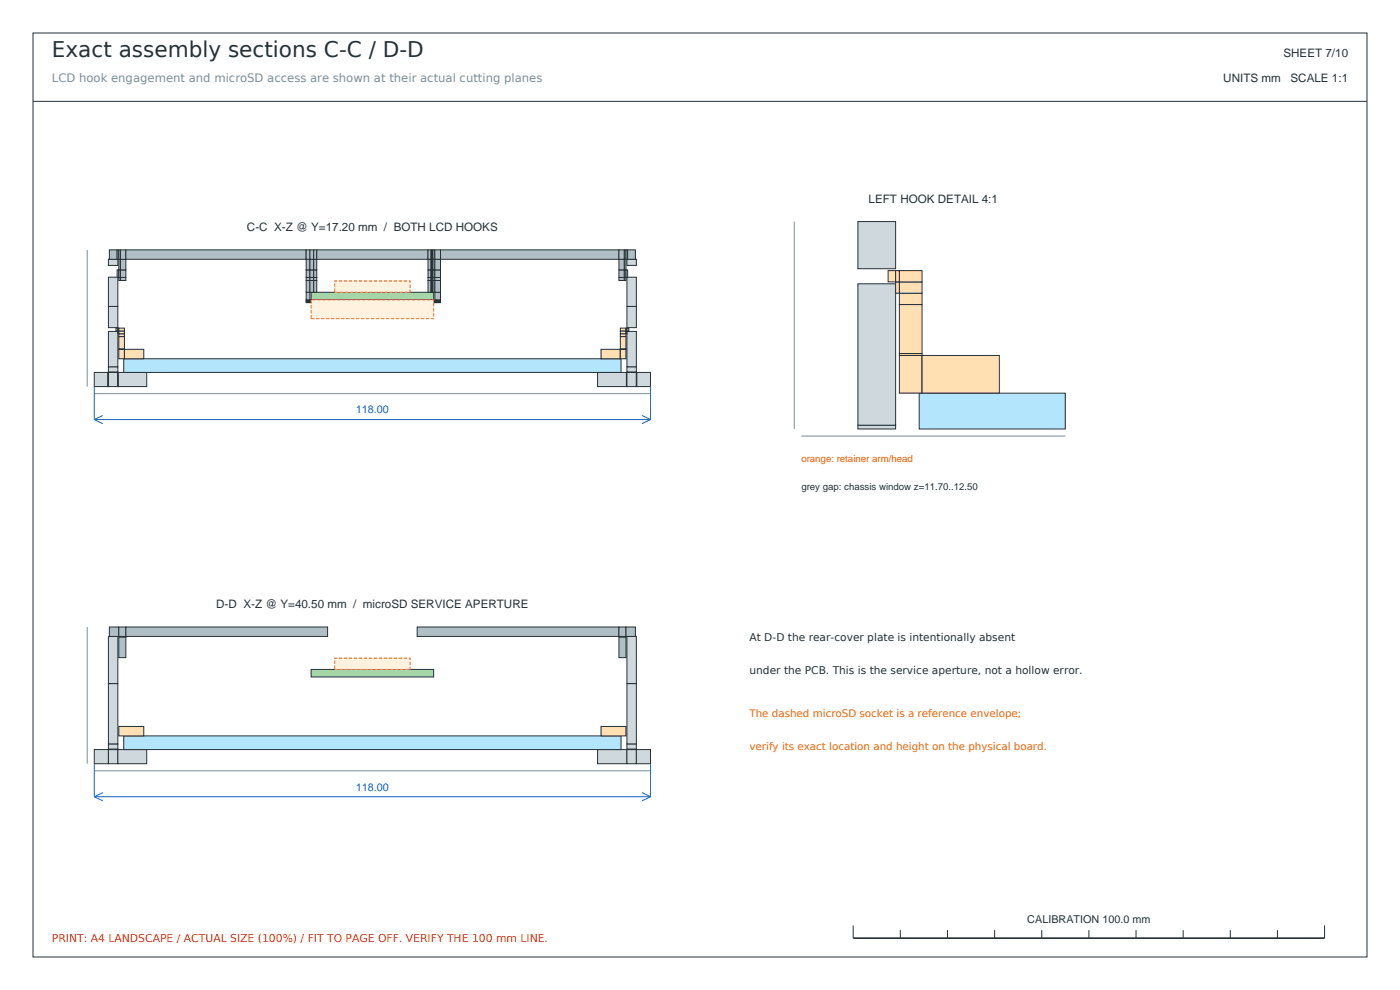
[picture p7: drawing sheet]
<svg xmlns="http://www.w3.org/2000/svg" width="297mm" height="210mm" viewBox="0 0 297 210" stroke-linecap="round" stroke-linejoin="round" font-family="sans-serif">
<g fill="none" stroke="#263238" stroke-width=".21">
<path d="M7 7h283v196h-283zM7 21.5h283M181 196.3v2.7M191 197.3v1.7M201 197.3v1.7M211 197.3v1.7M221 197.3v1.7M231 197.3v1.7M241 197.3v1.7M251 197.3v1.7M261 197.3v1.7M271 197.3v1.7"/>
<path d="M281 196.3v2.7"/>
</g>
<path d="M181 199h100" fill="none" stroke="#263238" stroke-width=".35"/>
<g fill="#cfd8dc" stroke="#263238" stroke-width=".21">
<path d="M20 79h2.9v3h-2.9z" fill-rule="evenodd"/>
<path d="M22.9 79l.1 3z" fill-rule="evenodd"/>
<path d="M23 79h2v3h-2z" fill-rule="evenodd"/>
<path d="M23 78.9l2 .1z" fill-rule="evenodd"/>
<path d="M23 77.8h2v1.1h-2z" fill-rule="evenodd"/>
<path d="M23 70.3h2v7.5h-2z" fill-rule="evenodd"/>
<path d="M23 65h2v4.5h-2z" fill-rule="evenodd"/>
<path d="M23 58.8h2v6.2h-2z" fill-rule="evenodd"/>
<path d="M23 55h2v1.3h-2z" fill-rule="evenodd"/>
<path d="M25 79l.1 3z" fill-rule="evenodd"/>
<path d="M25.1 79h6v3h-6z" fill-rule="evenodd"/>
<path d="M126.8 79h6.1v3h-6.1z" fill-rule="evenodd"/>
<path d="M132.9 79l.1 3z" fill-rule="evenodd"/>
<path d="M133 79h2v3h-2z" fill-rule="evenodd"/>
<path d="M133 78.9l2 .1z" fill-rule="evenodd"/>
<path d="M133 77.8h2v1.1h-2z" fill-rule="evenodd"/>
<path d="M133 70.3h2v7.5h-2z" fill-rule="evenodd"/>
<path d="M133 65h2v4.5h-2z" fill-rule="evenodd"/>
<path d="M133 58.8h2v6.2h-2z" fill-rule="evenodd"/>
<path d="M133 55h2v1.3h-2z" fill-rule="evenodd"/>
<path d="M135 79l.1 3z" fill-rule="evenodd"/>
<path d="M135.1 79h2.9v3h-2.9z" fill-rule="evenodd"/>
</g>
<path d="M26.2 76.1h105.6v2.9h-105.6z" fill-rule="evenodd" fill="#b3e5fc" stroke="#263238" stroke-width=".21"/>
<g fill="#ffe0b2" stroke="#263238" stroke-width=".21">
<path d="M24.6 69.6h.4v.6h-.4z" fill-rule="evenodd"/>
<path d="M25 70.2h.2v.6h-.2z" fill-rule="evenodd"/>
<path d="M25 69.6h.2v.6h-.2z" fill-rule="evenodd"/>
<path d="M25.2 74.1h1.2v2h-1.2z" fill-rule="evenodd"/>
<path d="M25.2 74l1.2 .1z" fill-rule="evenodd"/>
<path d="M25.2 71.4h1.2v2.6h-1.2z" fill-rule="evenodd"/>
<path d="M25.2 70.8h1.2v.6h-1.2z" fill-rule="evenodd"/>
<path d="M25.2 70.2h1.2v.6h-1.2z" fill-rule="evenodd"/>
<path d="M25.2 69.6h1.2v.6h-1.2z" fill-rule="evenodd"/>
<path d="M26.4 74.1h4.1v2h-4.1z" fill-rule="evenodd"/>
<path d="M127.5 74.1h4.1v2h-4.1z" fill-rule="evenodd"/>
<path d="M131.6 74.1h1.2v2h-1.2z" fill-rule="evenodd"/>
<path d="M131.6 74l1.2 .1z" fill-rule="evenodd"/>
<path d="M131.6 71.4h1.2v2.6h-1.2z" fill-rule="evenodd"/>
<path d="M131.6 70.8h1.2v.6h-1.2z" fill-rule="evenodd"/>
<path d="M131.6 70.2h1.2v.6h-1.2z" fill-rule="evenodd"/>
<path d="M131.6 69.6h1.2v.6h-1.2z" fill-rule="evenodd"/>
<path d="M132.8 70.2h.2v.6h-.2z" fill-rule="evenodd"/>
<path d="M132.8 69.6h.2v.6h-.2z" fill-rule="evenodd"/>
<path d="M133 69.6h.4v.6h-.4z" fill-rule="evenodd"/>
</g>
<path d="M66 62h26v1.6h-26z" fill-rule="evenodd" fill="#a5d6a7" stroke="#263238" stroke-width=".21"/>
<g fill="#b0bec5" stroke="#263238" stroke-width=".21">
<path d="M23.2 53h1.6v2h-1.6z" fill-rule="evenodd"/>
<path d="M24.8 57.2h.4v1.6h-.4z" fill-rule="evenodd"/>
<path d="M24.8 53h.4v2h-.4z" fill-rule="evenodd"/>
<path d="M25.2 58.8h.3v.7h-.3z" fill-rule="evenodd"/>
<path d="M25.2 57.2h.3v1.6h-.3z" fill-rule="evenodd"/>
<path d="M25.2 55h.3v2.3h-.3z" fill-rule="evenodd"/>
<path d="M25.2 53h.3v2h-.3z" fill-rule="evenodd"/>
<path d="M25.6 58.8h1.1v.7h-1.1z" fill-rule="evenodd"/>
<path d="M25.6 57.2h1.1v1.6h-1.1z" fill-rule="evenodd"/>
<path d="M25.6 55h1.1v2.3h-1.1z" fill-rule="evenodd"/>
<path d="M25.6 53h1.1v2h-1.1z" fill-rule="evenodd"/>
<path d="M26.7 53h38.3v2h-38.3z" fill-rule="evenodd"/>
<path d="M64.9 64h.8v.2h-.8z" fill-rule="evenodd"/>
<path d="M64.9 63.8h.8v.2h-.8z" fill-rule="evenodd"/>
<path d="M64.9 63.6h.8v.2h-.8z" fill-rule="evenodd"/>
<path d="M64.9 62h.8v1.6h-.8z" fill-rule="evenodd"/>
<path d="M64.9 59.5h.8v2.5h-.8z" fill-rule="evenodd"/>
<path d="M64.9 58.8h.8v.7h-.8z" fill-rule="evenodd"/>
<path d="M64.9 57.2h.8v1.6h-.8z" fill-rule="evenodd"/>
<path d="M64.9 55h.8v2.3h-.8z" fill-rule="evenodd"/>
<path d="M64.9 53h.8v2h-.8z" fill-rule="evenodd"/>
<path d="M65.8 64h.8v.2h-.8z" fill-rule="evenodd"/>
<path d="M65.8 63.8h.8v.2h-.8z" fill-rule="evenodd"/>
<path d="M65.8 63.6h.8v.2h-.8z" fill-rule="evenodd"/>
<path d="M65.8 59.5h.8v2.5h-.8z" fill-rule="evenodd"/>
<path d="M65.8 58.8h.8v.7h-.8z" fill-rule="evenodd"/>
<path d="M65.8 57.2h.8v1.6h-.8z" fill-rule="evenodd"/>
<path d="M65.8 55h.8v2.3h-.8z" fill-rule="evenodd"/>
<path d="M65.8 53h.8v2h-.8z" fill-rule="evenodd"/>
<path d="M66.6 59.5h.6v2.5h-.6z" fill-rule="evenodd"/>
<path d="M66.6 58.8h.6v.7h-.6z" fill-rule="evenodd"/>
<path d="M66.6 57.2h.6v1.6h-.6z" fill-rule="evenodd"/>
<path d="M66.6 55h.6v2.3h-.6z" fill-rule="evenodd"/>
<path d="M66.6 53h.6v2h-.6z" fill-rule="evenodd"/>
<path d="M67.2 53h23.6v2h-23.6z" fill-rule="evenodd"/>
<path d="M90.8 59.5h.6v2.5h-.6z" fill-rule="evenodd"/>
<path d="M90.8 58.8h.6v.7h-.6z" fill-rule="evenodd"/>
<path d="M90.8 57.2h.6v1.6h-.6z" fill-rule="evenodd"/>
<path d="M90.8 55h.6v2.3h-.6z" fill-rule="evenodd"/>
<path d="M90.8 53h.6v2h-.6z" fill-rule="evenodd"/>
<path d="M91.4 63.6h.2v.2h-.2z" fill-rule="evenodd"/>
<path d="M91.4 59.5h.2v2.5h-.2z" fill-rule="evenodd"/>
<path d="M91.4 58.8h.2v.7h-.2z" fill-rule="evenodd"/>
<path d="M91.4 57.2h.2v1.6h-.2z" fill-rule="evenodd"/>
<path d="M91.4 55h.2v2.3h-.2z" fill-rule="evenodd"/>
<path d="M91.4 53h.2v2h-.2z" fill-rule="evenodd"/>
<path d="M91.7 63.8h.2v.2h-.2z" fill-rule="evenodd"/>
<path d="M91.7 63.6h.2v.2h-.2z" fill-rule="evenodd"/>
<path d="M91.7 59.5h.2v2.5h-.2z" fill-rule="evenodd"/>
<path d="M91.7 58.8h.2v.7h-.2z" fill-rule="evenodd"/>
<path d="M91.7 57.2h.2v1.6h-.2z" fill-rule="evenodd"/>
<path d="M91.7 55h.2v2.3h-.2z" fill-rule="evenodd"/>
<path d="M91.7 53h.2v2h-.2z" fill-rule="evenodd"/>
<path d="M91.9 64h.4v.2h-.4z" fill-rule="evenodd"/>
<path d="M91.9 63.8h.4v.2h-.4z" fill-rule="evenodd"/>
<path d="M91.9 63.6h.4v.2h-.4z" fill-rule="evenodd"/>
<path d="M91.9 59.5h.4v2.5h-.4z" fill-rule="evenodd"/>
<path d="M91.9 58.8h.4v.7h-.4z" fill-rule="evenodd"/>
<path d="M91.9 57.2h.4v1.6h-.4z" fill-rule="evenodd"/>
<path d="M91.9 55h.4v2.3h-.4z" fill-rule="evenodd"/>
<path d="M91.9 53h.4v2h-.4z" fill-rule="evenodd"/>
<path d="M92.3 64h1.2v.2h-1.2z" fill-rule="evenodd"/>
<path d="M92.3 63.8h1.2v.2h-1.2z" fill-rule="evenodd"/>
<path d="M92.3 63.6h1.2v.2h-1.2z" fill-rule="evenodd"/>
<path d="M92.3 62h1.2v1.6h-1.2z" fill-rule="evenodd"/>
<path d="M92.3 59.5h1.2v2.5h-1.2z" fill-rule="evenodd"/>
<path d="M92.3 58.8h1.2v.7h-1.2z" fill-rule="evenodd"/>
<path d="M92.3 57.2h1.2v1.6h-1.2z" fill-rule="evenodd"/>
<path d="M92.3 55h1.2v2.3h-1.2z" fill-rule="evenodd"/>
<path d="M92.3 53h1.2v2h-1.2z" fill-rule="evenodd"/>
<path d="M93.4 53h37.9v2h-37.9z" fill-rule="evenodd"/>
<path d="M131.3 58.8h1.2v.7h-1.2z" fill-rule="evenodd"/>
<path d="M131.3 57.2h1.2v1.6h-1.2z" fill-rule="evenodd"/>
<path d="M131.3 55h1.2v2.3h-1.2z" fill-rule="evenodd"/>
<path d="M131.3 53h1.2v2h-1.2z" fill-rule="evenodd"/>
<path d="M132.4 58.8h.4v.7h-.4z" fill-rule="evenodd"/>
<path d="M132.4 57.2h.4v1.6h-.4z" fill-rule="evenodd"/>
<path d="M132.4 55h.4v2.3h-.4z" fill-rule="evenodd"/>
<path d="M132.4 53h.4v2h-.4z" fill-rule="evenodd"/>
<path d="M132.8 57.2h.3v1.6h-.3z" fill-rule="evenodd"/>
<path d="M132.8 53h.3v2h-.3z" fill-rule="evenodd"/>
<path d="M133.2 53h1.6v2h-1.6z" fill-rule="evenodd"/>
</g>
<g fill="#fff3e0" stroke="#ef6c00" stroke-width=".21" stroke-dasharray=".7 .4" stroke-linecap="butt">
<path d="M66 63.6h26v4h-26z" fill-rule="evenodd"/>
<path d="M71 59.6h16v2.4h-16z" fill-rule="evenodd"/>
</g>
<path d="M18.5 53v29M20 83.5h118" fill="none" stroke="#78909c" stroke-width=".21"/>
<path d="M20 82v7M20 89h118M20 89l1.8 .9M21.8 88.1l-1.8 .9M136.2 88.1l1.8 .9M138 82v7M138 89l-1.8 .9" fill="none" stroke="#1565c0" stroke-width=".21"/>
<g fill="#cfd8dc" stroke="#263238" stroke-width=".21">
<path d="M182 90.2h8v.8h-8z" fill-rule="evenodd"/>
<path d="M182 60.2h8v30h-8z" fill-rule="evenodd"/>
<path d="M182 47h8v10h-8z" fill-rule="evenodd"/>
</g>
<path d="M195 83.4h31v7.6h-31z" fill-rule="evenodd" fill="#b3e5fc" stroke="#263238" stroke-width=".21"/>
<g fill="#ffe0b2" stroke="#263238" stroke-width=".21">
<path d="M188.4 57.4h1.6v2.4h-1.6z" fill-rule="evenodd"/>
<path d="M190 59.8h.8v2.4h-.8z" fill-rule="evenodd"/>
<path d="M190 57.4h.8v2.4h-.8z" fill-rule="evenodd"/>
<path d="M190.8 75.4h4.8v8h-4.8z" fill-rule="evenodd"/>
<path d="M190.8 75h4.8v.4h-4.8z" fill-rule="evenodd"/>
<path d="M190.8 64.6h4.8v10.4h-4.8z" fill-rule="evenodd"/>
<path d="M190.8 62.2h4.8v2.4h-4.8z" fill-rule="evenodd"/>
<path d="M190.8 59.8h4.8v2.4h-4.8z" fill-rule="evenodd"/>
<path d="M190.8 57.4h4.8v2.4h-4.8z" fill-rule="evenodd"/>
<path d="M195.6 75.4h16.4v8h-16.4z" fill-rule="evenodd"/>
</g>
<path d="M168.5 47v44M170 92.5h56" fill="none" stroke="#78909c" stroke-width=".21"/>
<g fill="#cfd8dc" stroke="#263238" stroke-width=".21">
<path d="M20 159h3v3h-3z" fill-rule="evenodd"/>
<path d="M23 159h2v3h-2z" fill-rule="evenodd"/>
<path d="M23 158.9l2 .1z" fill-rule="evenodd"/>
<path d="M23 157.8h2v1.1h-2z" fill-rule="evenodd"/>
<path d="M23 145h2v12.8h-2z" fill-rule="evenodd"/>
<path d="M23 135h2v10h-2z" fill-rule="evenodd"/>
<path d="M25 159h6.1v3h-6.1z" fill-rule="evenodd"/>
<path d="M126.8 159h6.2v3h-6.2z" fill-rule="evenodd"/>
<path d="M133 159h2v3h-2z" fill-rule="evenodd"/>
<path d="M133 158.9l2 .1z" fill-rule="evenodd"/>
<path d="M133 157.8h2v1.1h-2z" fill-rule="evenodd"/>
<path d="M133 145h2v12.8h-2z" fill-rule="evenodd"/>
<path d="M133 135h2v10h-2z" fill-rule="evenodd"/>
<path d="M135 159h3v3h-3z" fill-rule="evenodd"/>
</g>
<path d="M26.2 156.1h105.6v2.9h-105.6z" fill-rule="evenodd" fill="#b3e5fc" stroke="#263238" stroke-width=".21"/>
<g fill="#ffe0b2" stroke="#263238" stroke-width=".21">
<path d="M25.2 154.1h5.3v2h-5.3z" fill-rule="evenodd"/>
<path d="M127.5 154.1h5.3v2h-5.3z" fill-rule="evenodd"/>
</g>
<path d="M66 142h26v1.6h-26z" fill-rule="evenodd" fill="#a5d6a7" stroke="#263238" stroke-width=".21"/>
<g fill="#b0bec5" stroke="#263238" stroke-width=".21">
<path d="M23.2 133h2v2h-2z" fill-rule="evenodd"/>
<path d="M25.2 135.1h1.5v4.4h-1.5z" fill-rule="evenodd"/>
<path d="M25.2 135l1.5 .1z" fill-rule="evenodd"/>
<path d="M25.2 133h1.5v2h-1.5z" fill-rule="evenodd"/>
<path d="M26.7 133h42.8v2h-42.8z" fill-rule="evenodd"/>
<path d="M88.5 133h42.8v2h-42.8z" fill-rule="evenodd"/>
<path d="M131.3 135.1h1.5v4.4h-1.5z" fill-rule="evenodd"/>
<path d="M131.3 135l1.5 .1z" fill-rule="evenodd"/>
<path d="M131.3 133h1.5v2h-1.5z" fill-rule="evenodd"/>
<path d="M132.8 133h2v2h-2z" fill-rule="evenodd"/>
</g>
<path d="M71 139.6h16v2.4h-16z" fill-rule="evenodd" fill="#fff3e0" stroke="#ef6c00" stroke-width=".21" stroke-dasharray=".7 .4" stroke-linecap="butt"/>
<path d="M18.5 133v29M20 163.5h118" fill="none" stroke="#78909c" stroke-width=".21"/>
<path d="M20 162v7M20 169h118M20 169l1.8 .9M21.8 168.1l-1.8 .9M136.2 168.1l1.8 .9M138 162v7M138 169l-1.8 .9" fill="none" stroke="#1565c0" stroke-width=".21"/>
<text font-size="4.6" fill="#263238" x="11" y="12">Exact assembly sections C-C / D-D</text>
<g font-size="2.5" fill="#263238">
<text x="272.3" y="12">SHEET 7/10</text>
<text x="259.5" y="17.5">UNITS mm</text>
<text x="273.8" y="17.5">SCALE 1:1</text>
<text x="184.3" y="43">LEFT HOOK DETAIL 4:1</text>
<text x="52.4" y="49">C-C X-Z @ Y=17.20 mm / BOTH LCD HOOKS</text>
<text x="45.9" y="129">D-D X-Z @ Y=40.50 mm / microSD SERVICE APERTURE</text>
</g>
<text font-size="2.5" fill="#78909c" x="11" y="17.5">LCD hook engagement and microSD access are shown at their actual cutting planes</text>
<g font-size="2.3" fill="#1565c0">
<text x="75.5" y="87.7">118.00</text>
<text x="75.5" y="167.7">118.00</text>
</g>
<g font-size="2.3" fill="#263238">
<text x="159" y="136">At D-D the rear-cover plate is intentionally absent</text>
<text x="159" y="143">under the PCB. This is the service aperture, not a hollow error.</text>
<text x="217.9" y="195.7">CALIBRATION 100.0 mm</text>
</g>
<text font-size="2.3" fill="#c62828" x="11" y="199.8">PRINT: A4 LANDSCAPE / ACTUAL SIZE (100%) / FIT TO PAGE OFF. VERIFY THE 100 mm LINE.</text>
<g font-size="2.2" fill="#ef6c00">
<text x="159" y="152">The dashed microSD socket is a reference envelope;</text>
<text x="159" y="159">verify its exact location and height on the physical board.</text>
</g>
<text font-size="2" fill="#e65100" x="170" y="98">orange: retainer arm/head</text>
<text font-size="2" fill="#263238" x="170" y="104">grey gap: chassis window z=11.70..12.50</text>
</svg>
